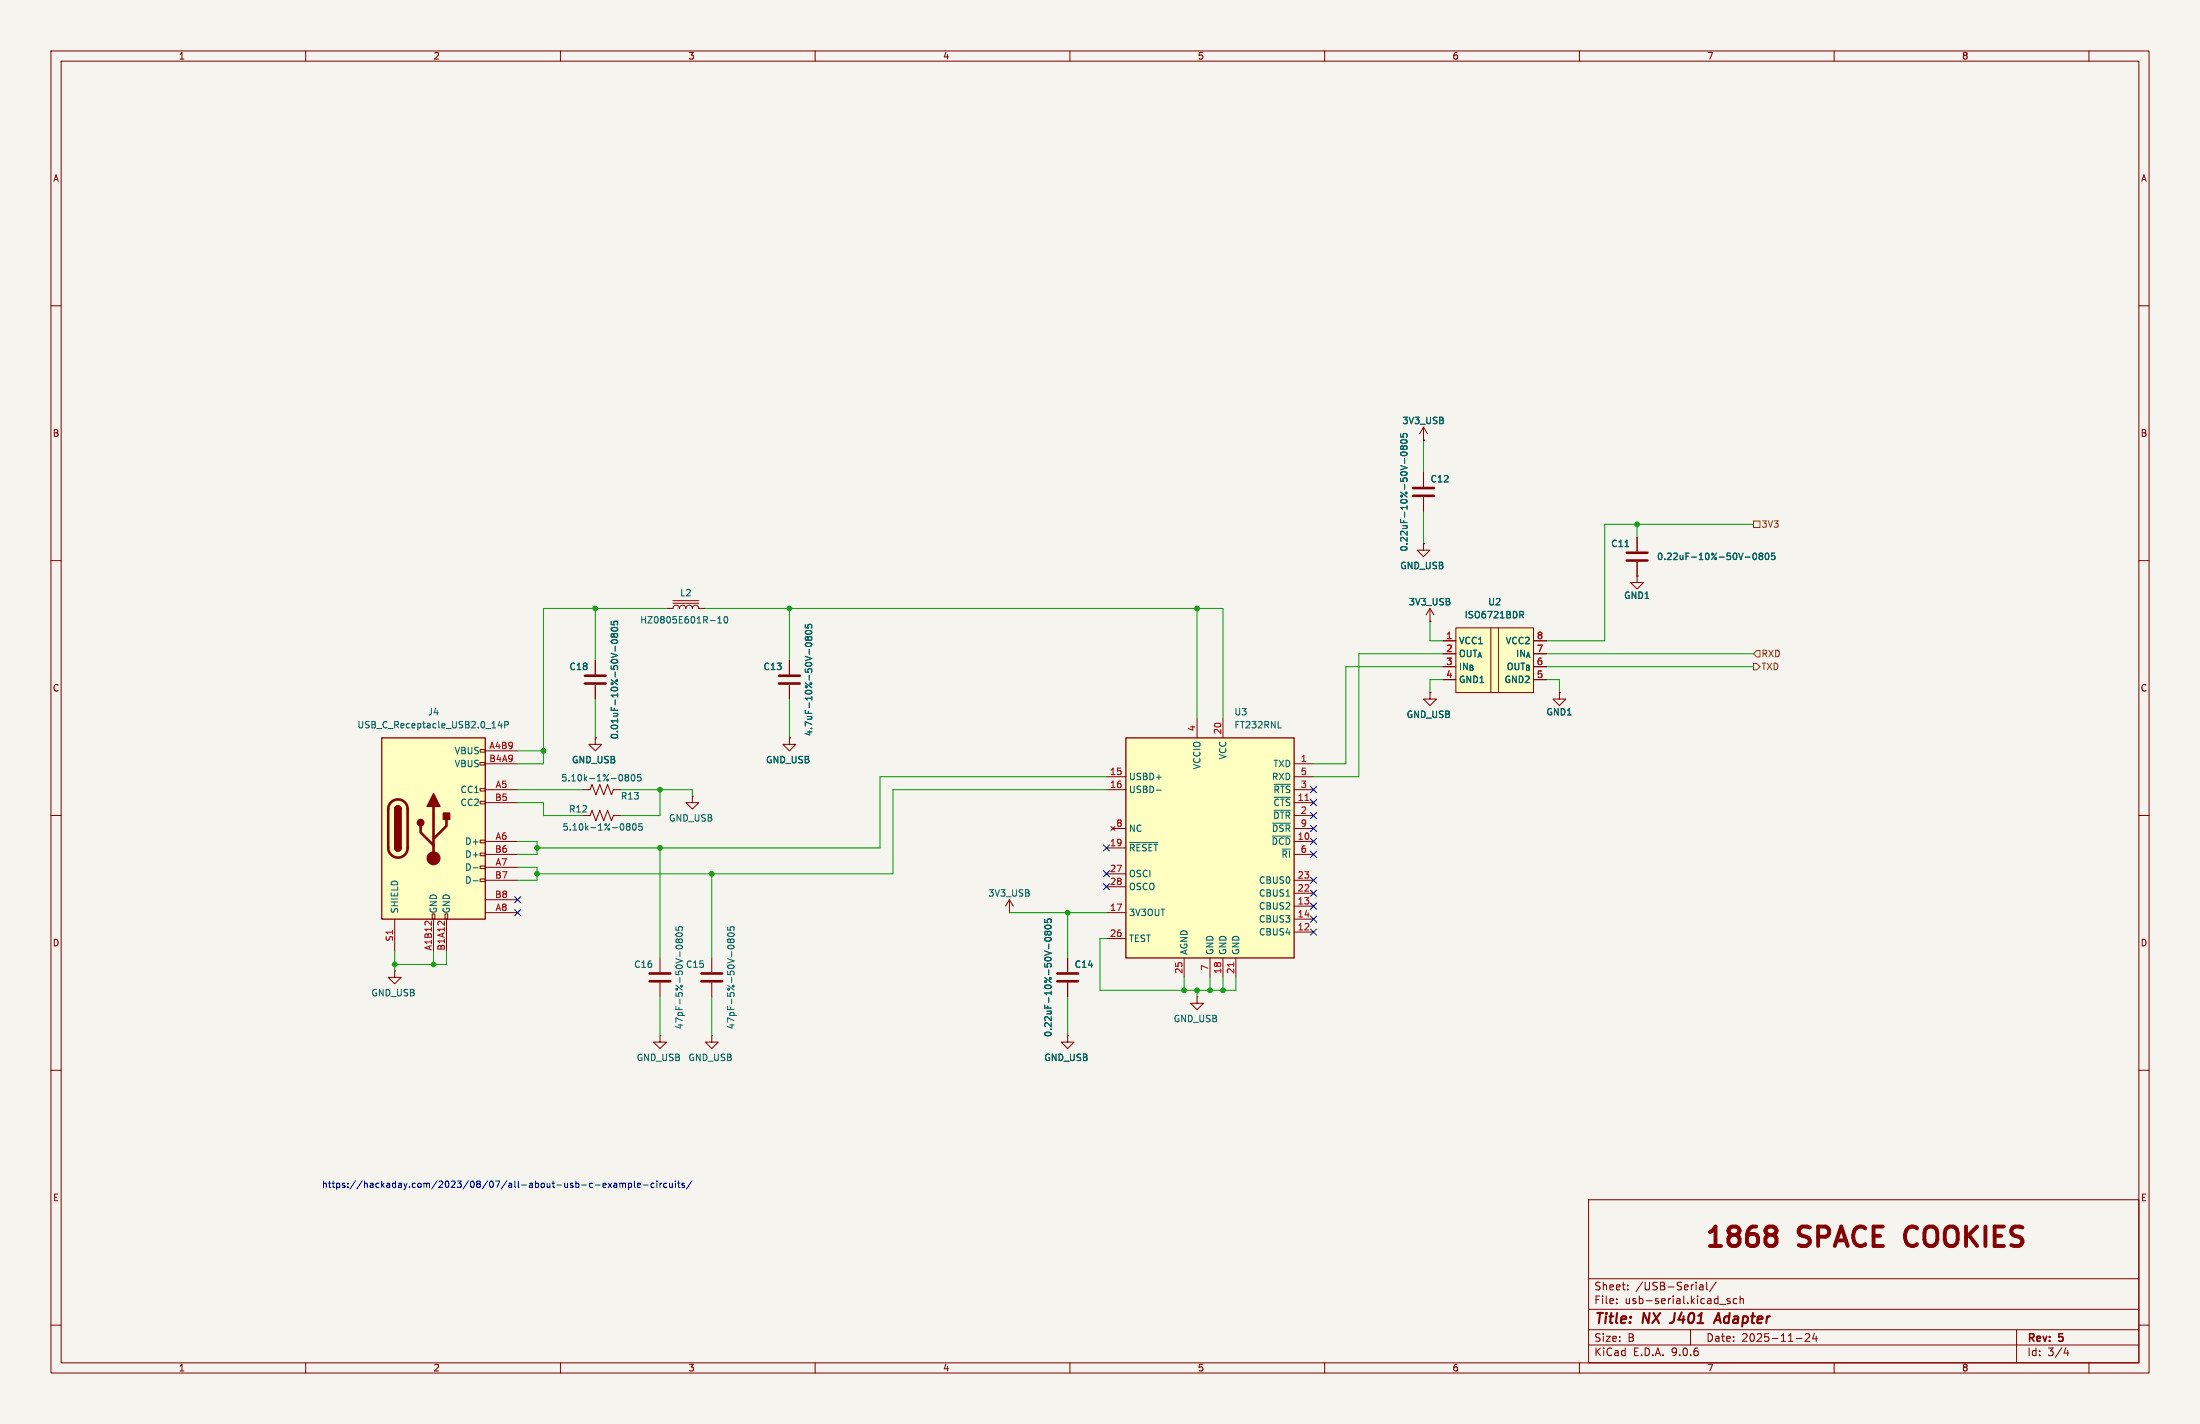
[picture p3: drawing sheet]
<svg xmlns="http://www.w3.org/2000/svg" width="432mm" height="279mm" viewBox="0 0 432 279" stroke-linecap="round" stroke-linejoin="round" font-family="sans-serif">
<path d="M0 0h431.8v279.4h-431.8z" fill="#f5f4ef" stroke="#f5f4ef" stroke-width=".2"/>
<g fill="none" stroke="#840000" stroke-width=".2">
<path d="M10 10h411.8v259.4h-411.8zM12 12h407.8v255.4h-407.8zM60 10v2M110 10v2M160 10v2M210 10v2M260 10v2M310 10v2M360 10v2M410 10v2M10 60h2M419.8 60h2"/>
<path d="M10 110h2M280.7 119.4l-.8 1.3M280.7 119.4l.7 1.3M280.7 119.4v2.5M419.8 110h2M280.7 135.9v1.3h1.2l-1.2 1.2-1.3-1.2h1.3M280.7 135.9h.1M280.7 121.9h.1M306.1 135.9v1.3h-1.3l1.3 1.2 1.2-1.2h-1.2M306.1 135.9h.1M10 160h2M419.8 160h2"/>
<path d="M234.9 195.6v1.3h1.3l-1.3 1.2-1.2-1.2h1.2M234.9 195.6h.1M10 210h2M139.7 203.2v1.3h1.3l-1.3 1.2-1.3-1.2h1.3M139.7 203.2h.1M419.8 210h2M311.8 235.4h108v32h-108zM10 260h2M311.8 256.9h108M311.8 250.9h108M317.3 255.6v.2M317.3 254.9v.1"/>
<path d="M319.5 252.9v.2M319.5 252.2v.1M333.6 252.2h.6l.1 .9M334.3 252.4l-.5 .1a.29 .29 0 0 0-.3 .3 .29 .29 0 0 0 .3 .3l.5-.1M335 251.6v1.3l.2 .2M336.8 251.5l-1.3 1.9M337.5 255.9h1.2M339.5 254.9l-.3-.1-.2 .2v.2l.5 .2v.3h-.5M340.9 254.9l-.4-.1-.3 .3 .1 .6h.6M341.5 254.9l.3-.1 .3 .1 .1 .9M341.5 254.3v1.5M419.8 260h2"/>
<path d="M60 267.4v2M110 267.4v2M160 267.4v2M210 267.4v2M260 267.4v2M310 267.4v2M311.8 263.9h108M311.8 260.9h108M331.8 260.9v3M352.5 262.6h1.2M354.3 261.8l.6-.1 .2 .1 .1 .3-.9 1.1h.9M356.1 261.6l-.3 1.1h.9"/>
<path d="M356.5 262.2v1M360 267.4v2M395.8 260.9v6.5M405.5 264.4l-.4 1.1h.9M405.8 265v1M410 267.4v2"/>
</g>
<path d="M328.2 259.5l-.5 .1M336.4 259.6l.9-2 .4 2M336.6 259h1" fill="none" stroke="#840000" stroke-width=".4"/>
<path d="M347.2 240.7h.8a.82 .82 0 0 1 .7 .8 .82 .82 0 0 1-.7 .8M347.2 242.3h.8M348 242.3l.5 .4 .2 .3v.7l-.4 .6-.3 .2h-.8M374.3 241.2a2.64 2.64 0 0 0 0 2.7" fill="none" stroke="#840000" stroke-width=".76"/>
<path d="M285.7 123.2h15.3v12.7h-15.3z" fill="#ffffc2"/>
<g fill="none" stroke="#840000" stroke-width=".2">
<path d="M279.4 86.4h.1M279.4 83.8v2.6M279.4 92.7v2.8M279.4 97.5v2.8M279.4 83.8l-.8 1.3M279.4 83.8l.8 1.3M279.4 106.7v1.3h1.3l-1.3 1.2-1.3-1.2h1.3M279.4 106.7h.1M321.3 113v1.3h-1.3l1.3 1.3 1.3-1.3h-1.3M321.3 113h.1M321.3 105.4v2.8M321.3 110.2v2.8"/>
<path d="M283.2 125.7h2.5M283.2 128.3h2.5M283.2 130.8h2.5M283.2 133.4h2.5M285.7 123.2h15.3v12.7h-15.3zM292.6 123.2v12.7M294.1 123.2v12.7M301 125.7h2.5M301 128.3h2.5M301 130.8h2.5M301 133.4h2.5"/>
</g>
<g fill="none" stroke="#006464" stroke-width=".2">
<path d="M274.9 85.1v.6l.6 .1-.1-.2v-.4l.2-.1h.4l.2 .2-.2 .5M275 88.9a.75 .75 0 0 1 1.2 .2 .72 .72 0 0 1-1.3-.1zM275 86.4a.69 .69 0 0 1 1.2 .3 .72 .72 0 0 1-1.3-.1zM275.4 87.7l-.2-.2-.3 .2v.3l.2 .2 .3-.2M275.4 87.7l.3-.2h.3l.2 .2-.1 .4-.2 .1-.3-.1-.2-.1M275.4 87.7v.3M298.3 120h.5l.2 .2-.1 .4h-.6M319 107.3h.7M344.2 108.6l.1-.1a.68 .68 0 0 1 .5 .7 .68 .68 0 0 1-.5 .6 .84 .84 0 0 1-.1-1.2zM345.5 109.1l-.3-.3 .3-.3h.2l.3 .3-.3 .3M345.5 109.1l-.3 .2 .1 .4 .2 .1 .4-.1 .1-.1v-.3l-.3-.2M345.5 109.1h.2"/>
<path d="M346.6 108.6l.2-.1a.68 .68 0 0 1 .4 .7 .68 .68 0 0 1-.4 .6 .84 .84 0 0 1-.2-1.2zM348.3 108.5h-.6v.6l.1-.1 .5 .1 .1 .2-.1 .4-.1 .1-.5-.1M298.6 120.6l.4 .6"/>
</g>
<path d="M277.4 95.8h4M277.4 97.3h4M319.3 108.5h4M319.3 110h4" fill="none" stroke="#840000" stroke-width=".51"/>
<path d="M221 144.8h33v43.2h-33z" fill="#ffffc2"/>
<path d="M221 144.8h33v43.2h-33z" fill="none" stroke="#840000" stroke-width=".25"/>
<g fill="none" stroke="#840000" stroke-width=".2">
<path d="M130.8 119.4l1.3-.1a.63 .63 0 0 1 .6-.6 .63 .63 0 0 1 .6 .7l.1-.1a.63 .63 0 0 1 .6-.6 .63 .63 0 0 1 .6 .7v-.1a.63 .63 0 0 1 .7-.6 .63 .63 0 0 1 .6 .7v-.1a.63 .63 0 0 1 .6-.6 .63 .63 0 0 1 .7 .7h1.2M132.1 118.4h5.1M132.1 117.9h5.1M116.8 129.5v2.8M116.8 134.4v2.8M154.9 129.5v2.8M154.9 134.4v2.8M114.3 154.9h1.5l.4-1 .8 2.1 .7-2.1 .8 2.1 .8-2.1 .7 2.1 .4-1.1h1.5M116.8 144.8v1.3h1.3l-1.3 1.2-1.2-1.2h1.2M116.8 144.8h.1M135.9 156.2v1.3h1.3l-1.3 1.3-1.3-1.3h1.3M135.9 156.2h.1"/>
<path d="M154.9 144.8v1.3h1.3l-1.3 1.2-1.2-1.2h1.2M154.9 144.8h.1M217.2 152.4h3.8M217.2 154.9h3.8M234.9 141v3.8M240 141v3.8M254 152.4h3.8M254 154.9h3.8M254 149.9h3.8M254 157.5h3.8M114.3 160h1.5l.4-1 .8 2 .7-2 .8 2 .8-2 .7 2 .4-1h1.5M198.1 179.1h.1"/>
<path d="M198.1 176.5l-.7 1.3M198.1 176.5l.8 1.3M198.1 176.5v2.6M217.2 166.4h3.8M217.2 171.5h3.8M217.2 174h3.8M217.2 179.1h3.8M218.1 162.2l.7 .7M218.4 162.6h2.6M218.8 162.2l-.7 .7M254 162.6h3.8M254 160h3.8"/>
<path d="M254 165.1h3.8M254 167.6h3.8M254 172.7h3.8M254 175.3h3.8M254 177.8h3.8M139.7 188v2.8M139.7 192.8v2.8M209.5 188v2.8M209.5 192.8v2.8M217.2 184.2h3.8M232.4 188v3.8M237.5 188v3.8"/>
<path d="M240 188v3.8M242.6 188v3.8M254 180.3h3.8M254 182.9h3.8M209.5 203.2v1.3h1.3l-1.3 1.2-1.2-1.2h1.2M209.5 203.2h.1"/>
</g>
<g fill="none" stroke="#006464" stroke-width=".2">
<path d="M120 122v.6h.6l-.2-.2 .1-.4 .2-.1 .4 .1 .1 .1-.1 .5M120 123.3a.75 .75 0 0 1 1.2 .2 .72 .72 0 0 1-1.2-.1zM120 125.7a.75 .75 0 0 1 1.2 .2 .72 .72 0 0 1-1.2-.1zM120.5 124.6l-.2-.3-.3 .3v.2l.2 .2 .3-.2M120.5 124.6l.2-.3 .4 .1 .1 .2v.3l-.2 .1h-.4l-.1-.2M120.5 124.6v.2M140.9 122.2h.7M140.9 121.3l.4-.3v1.2M142.2 121.1l.2-.1a.68 .68 0 0 1 .4 .6 .68 .68 0 0 1-.4 .6l-.3-.4zM158.1 122.6v.6h.6l-.2-.2 .1-.4 .2-.1 .4 .1 .1 .1-.1 .5M158.1 126.3a.75 .75 0 0 1 1.2 .2 .72 .72 0 0 1-1.2-.1zM158.1 123.9a.75 .75 0 0 1 1.2 .2 .72 .72 0 0 1-1.2-.1z"/>
<path d="M158.6 125.2l-.2-.3-.3 .3v.2l.2 .2 .3-.2M158.6 125.2l.2-.3h.3l.2 .3v.3l-.2 .1h-.4l-.1-.2M158.6 125.2v.2M122.9 152.5l-.2-.2 .2-.3h.3l.2 .2-.2 .3M122.9 152.5l-.2 .2v.4l.2 .1h.4l.1-.2v-.3l-.2-.2M122.9 152.5h.3M124.1 152h.1a.68 .68 0 0 1 .4 .6 .68 .68 0 0 1-.4 .6 .84 .84 0 0 1-.1-1.2zM125.8 152h-.6l-.1 .6 .2-.2 .4 .1 .1 .2v.4l-.2 .1-.5-.1M227 155h.9M250 159h3.3M250.1 153.9h3.2M250.1 156.4h3.2"/>
<path d="M250.9 142.8h.6M123.2 162.2l-.3-.3 .3-.3h.2l.3 .3-.3 .3M123.2 162.2l-.3 .2 .1 .4 .2 .1 .3-.1 .2-.2v-.2l-.3-.2M123.2 162.2h.2M124.3 161.7l.1-.1a.68 .68 0 0 1 .5 .7 .68 .68 0 0 1-.5 .6 .84 .84 0 0 1-.1-1.2zM126 161.6h-.6l-.1 .6 .2-.1 .5 .1 .1 .1-.1 .5-.2 .1-.5-.1M221.7 165.3h5.5M249.7 164.1h3.6M249.8 161.5h3.5M142.8 181.9v.6h.6l-.1-.1 .1-.5 .1-.1 .5 .1 .1 .2-.1 .4M142.9 183.2a.75 .75 0 0 1 1.2 .3 .72 .72 0 0 1-1.3-.2zM143.1 186.1l-.3-.2a.68 .68 0 0 1 .7-.5 .68 .68 0 0 1 .6 .5l-.3 .2"/>
<path d="M143.4 184.5l-.3-.3-.3 .3v.2l.3 .3 .3-.3M143.4 184.5l.2-.3h.2l.3 .3-.1 .3-.2 .2-.3-.1-.1-.2M143.4 184.5v.2M205 180.4v.6h.7l-.2-.1 .1-.5 .2-.1 .4 .1 .1 .2-.1 .4M205.1 181.7a.75 .75 0 0 1 1.2 .2 .72 .72 0 0 1-1.3-.1zM205.1 184.1a.75 .75 0 0 1 1.2 .3 .72 .72 0 0 1-1.3-.2zM205.6 183l-.2-.3-.4 .3v.2l.3 .3 .3-.3M205.6 183l.2-.3 .4 .1 .1 .2v.3l-.2 .2-.4-.1-.1-.2M205.6 183v.2"/>
</g>
<path d="M256.1 157.1h.8M242.2 188.9v.7" fill="none" stroke="#a90000" stroke-width=".2"/>
<path d="M114.8 132.6h4.1M114.8 134.1h4.1M152.9 132.6h4.1M152.9 134.1h4.1M137.7 191h4M137.7 192.5h4M207.5 191h4.1M207.5 192.5h4.1" fill="none" stroke="#840000" stroke-width=".51"/>
<path d="M74.9 144.8h20.3v35.5h-20.3z" fill="#ffffc2"/>
<g fill="none" stroke="#840000" stroke-width=".2">
<path d="M279.4 86.4h.1M279.4 92.7v2.8M279.4 97.5v2.8M279.4 106.7h.1M321.3 113h.1M321.3 105.4v2.8M321.3 110.2v2.8M116.8 129.5v2.8M116.8 134.4v2.8M154.9 129.5v2.8M154.9 134.4v2.8M280.7 135.9h.1"/>
<path d="M280.7 121.9h.1M283.2 125.7h2.5M283.2 128.3h2.5M283.2 130.8h2.5M283.2 133.4h2.5M301 125.7h2.5M301 128.3h2.5M301 130.8h2.5M301 133.4h2.5M306.1 135.9h.1M94.2 149.6h1v.5h-1zM94.2 147.1h1v.5h-1z"/>
<path d="M94.2 157.2h1v.5h-1zM94.2 154.7h1v.5h-1zM95.2 147.3h6.4M95.2 149.9h6.4M95.2 154.9h6.4M95.2 157.5h6.4M116.8 144.8h.1M154.9 144.8h.1M84.8 179.3h.5v1h-.5zM87.4 179.3h.5v1h-.5zM94.2 169.9h1v.5h-1zM94.2 172.5h1v.5h-1z"/>
<path d="M94.2 164.8h1v.6h-1zM94.2 167.4h1v.5h-1zM95.2 165.1h6.4M95.2 167.6h6.4M95.2 170.2h6.4M95.2 172.7h6.4M95.2 176.5h6.4M95.2 179.1h6.4M77.5 190.5v1.3h1.2l-1.2 1.2-1.3-1.2h1.3M77.5 190.5h.1M77.5 180.3v6.4M85.1 180.3v6.4"/>
<path d="M87.6 180.3v6.4M129.5 188v2.8M129.5 192.8v2.8M209.5 188v2.8M209.5 192.8v2.8M129.5 203.2v1.3h1.3l-1.3 1.2-1.2-1.2h1.2M129.5 203.2h.1M209.5 203.2h.1"/>
</g>
<path d="M74.9 144.8h20.3v35.5h-20.3zM77.5 158.8v-.1a.63 .63 0 0 1 .6-.6 .63 .63 0 0 1 .6 .7M77.5 166.4a.64 .64 0 0 0 .6 .6 .64 .64 0 0 0 .6-.6" fill="none" stroke="#840000" stroke-width=".25"/>
<path d="M76.8 157.4a1.9 1.9 0 0 1 2-.4 1.9 1.9 0 0 1 1.2 1.8v7.6a1.91 1.91 0 0 1-1.9 1.9 1.91 1.91 0 0 1-1.9-1.9v-7.8l.2-.6zM85.1 158.2v10.2M82.5 162.1v1.2l2.6 2.6M87.6 160.8v1.3l-2.5 2.5M127.5 191h4.1M127.5 192.5h4.1" fill="none" stroke="#840000" stroke-width=".51"/>
<g fill="#840000" stroke="#840000" stroke-width=".25">
<path d="M77.5 158.8h1.2v7.6h-1.2z"/>
<path d="M77.7 158.3a.64 .64 0 0 1 .6-.1 .64 .64 0 0 1 .4 .6h-1.2z"/>
<path d="M77.5 166.4h1.2a.63 .63 0 0 1-.6 .6 .63 .63 0 0 1-.6-.6z"/>
<path d="M85.1 155.7l1.3 2.5h-2.6z"/>
<path d="M87 159.5h1.3v1.3h-1.3z"/>
<circle cx="82.5" cy="161.4" r=".63"/>
</g>
<circle cx="85.1" cy="168.4" r="1.27" fill="#840000" stroke="#840000" stroke-width=".2"/>
<path d="M83.5 180.8h.4M84.7 180.8v.7M86.1 180.8h.4M87.2 180.8v.7" fill="none" stroke="#a90000" stroke-width=".2"/>
<g fill="none" stroke="#006464" stroke-width=".2">
<path d="M274.9 85.1v.6l.6 .1-.1-.2v-.4l.2-.1h.4l.2 .2-.2 .5M275 88.9a.75 .75 0 0 1 1.2 .2 .72 .72 0 0 1-1.3-.1zM275 86.4a.69 .69 0 0 1 1.2 .3 .72 .72 0 0 1-1.3-.1zM275.4 87.7l-.2-.2-.3 .2v.3l.2 .2 .3-.2M275.4 87.7l.3-.2h.3l.2 .2-.1 .4-.2 .1-.3-.1-.2-.1M275.4 87.7v.3M298.3 120h.5l.2 .2-.1 .4h-.6M319 107.3h.7M344.2 108.6l.1-.1a.68 .68 0 0 1 .5 .7 .68 .68 0 0 1-.5 .6 .84 .84 0 0 1-.1-1.2zM345.5 109.1l-.3-.3 .3-.3h.2l.3 .3-.3 .3M345.5 109.1l-.3 .2 .1 .4 .2 .1 .4-.1 .1-.1v-.3l-.3-.2M345.5 109.1h.2"/>
<path d="M346.6 108.6l.2-.1a.68 .68 0 0 1 .4 .7 .68 .68 0 0 1-.4 .6 .84 .84 0 0 1-.2-1.2zM348.3 108.5h-.6v.6l.1-.1 .5 .1 .1 .2-.1 .4-.1 .1-.5-.1M120 122v.6h.6l-.2-.2 .1-.4 .2-.1 .4 .1 .1 .1-.1 .5M120 123.3a.75 .75 0 0 1 1.2 .2 .72 .72 0 0 1-1.2-.1zM120 125.7a.75 .75 0 0 1 1.2 .2 .72 .72 0 0 1-1.2-.1zM120.5 124.6l-.2-.3-.3 .3v.2l.2 .2 .3-.2M120.5 124.6l.2-.3 .4 .1 .1 .2v.3l-.2 .1h-.4l-.1-.2M120.5 124.6v.2M158.1 122.6v.6h.6l-.2-.2 .1-.4 .2-.1 .4 .1 .1 .1-.1 .5M158.1 123.9a.75 .75 0 0 1 1.2 .2 .72 .72 0 0 1-1.2-.1zM158.1 126.3a.75 .75 0 0 1 1.2 .2 .72 .72 0 0 1-1.2-.1zM158.6 125.2l-.2-.3-.3 .3v.2l.2 .2 .3-.2"/>
<path d="M158.6 125.2l.2-.3h.3l.2 .3v.3l-.2 .1h-.4l-.1-.2M158.6 125.2v.2M298.6 120.6l.4 .6M98.1 141.5l-.3 .9h.8M98.4 142v.8M99.1 142.2h.6v-.5l-.6-.2v1.3M92.9 170.3h.9M92.9 172.8h.9M132.7 181.9v.6h.6l-.2-.1 .1-.5 .2-.1 .4 .1 .1 .2-.1 .4M132.7 183.2a.75 .75 0 0 1 1.2 .3 .72 .72 0 0 1-1.2-.2zM132.9 186.1l-.2-.2a.68 .68 0 0 1 .6-.5 .68 .68 0 0 1 .6 .5l-.2 .2M133.2 184.5l-.2-.3-.3 .3v.2l.2 .3 .3-.3"/>
<path d="M133.2 184.5l.2-.3h.3l.2 .3v.3l-.2 .2-.4-.1-.1-.2M133.2 184.5v.2M205 180.4v.6h.7l-.2-.1 .1-.5 .2-.1 .4 .1 .1 .2-.1 .4M205.1 181.7a.75 .75 0 0 1 1.2 .2 .72 .72 0 0 1-1.3-.1zM205.1 184.1a.75 .75 0 0 1 1.2 .3 .72 .72 0 0 1-1.3-.2zM205.6 183l-.2-.3-.4 .3v.2l.3 .3 .3-.3M205.6 183l.2-.3 .4 .1 .1 .2v.3l-.2 .2-.4-.1-.1-.2M205.6 183v.2"/>
</g>
<path d="M344.2 102.2h1.2v1.3h-1.2zM344.2 130.2h.6l.6 .6-.6 .6h-.6zM344.8 127.6h.6v1.3h-.6l-.6-.6z" fill="none" stroke="#725600" stroke-width=".2"/>
<g fill="none" stroke="#009600" stroke-width=".2">
<path d="M279.4 86.4v6.3M116.8 119.4v10.1M130.8 119.4h-24.1v30.5h-5.1M138.4 119.4h101.6v21.6M154.9 119.4v10.1M234.9 119.4v21.6M279.4 100.3v6.4M321.3 102.9v2.5M344.2 102.9h-29.2v22.8h-11.5M116.8 137.2v7.6M154.9 137.2v7.6M280.7 121.9v3.8h2.5"/>
<path d="M283.2 128.3h-16.5v24.1h-8.9M283.2 130.8h-19v19.1h-6.4M283.2 133.4h-2.5v2.5M303.5 133.4h2.6v2.5M303.5 128.3h40.7M303.5 130.8h40.7M101.6 157.5h5.1v2.5h7.6M101.6 154.9h12.7M101.6 147.3h5.1M121.9 154.9h14v1.3M129.5 154.9v5.1h-7.6M217.2 154.9h-41.9v16.6h-69.9"/>
<path d="M217.2 152.4h-44.5v14h-67.3M101.6 165.1h3.8v2.5h-3.8M101.6 170.2h3.8v2.5h-3.8M129.5 166.4v21.6M139.7 171.5v16.5M198.1 179.1h19.1M209.5 179.1v8.9M77.5 186.7v3.8M85.1 186.7v2.5M87.6 186.7v2.5h-10.1M129.5 195.6v7.6M139.7 195.6v7.6"/>
<path d="M209.5 195.6v7.6M217.2 184.2h-1.3v10.1h26.7v-2.5M232.4 191.8v2.5M234.9 194.3v1.3M237.5 191.8v2.5M240 191.8v2.5"/>
</g>
<g fill="none" stroke="#000084" stroke-width=".2">
<path d="M257.2 156.9l1.2 1.2M257.2 154.3l1.2 1.2M257.2 159.4l1.2 1.2M258.4 156.9l-1.2 1.2M258.4 154.3l-1.2 1.2M258.4 159.4l-1.2 1.2M101 175.9l1.2 1.2M101 178.5l1.2 1.2M102.2 175.9l-1.2 1.2M102.2 178.5l-1.2 1.2M216.6 170.8l1.2 1.3M216.6 165.8l1.2 1.2"/>
<path d="M216.6 173.4l1.2 1.2M217.8 170.8l-1.2 1.3M217.8 165.8l-1.2 1.2M217.8 173.4l-1.2 1.2M257.2 172.1l1.2 1.2M257.2 167l1.2 1.2M257.2 174.7l1.2 1.2M257.2 177.2l1.2 1.2M257.2 164.5l1.2 1.2M257.2 179.7l1.2 1.2M257.2 162l1.2 1.2M258.4 172.1l-1.2 1.2"/>
<path d="M258.4 167l-1.2 1.2M258.4 174.7l-1.2 1.2M258.4 177.2l-1.2 1.2M258.4 164.5l-1.2 1.2M258.4 179.7l-1.2 1.2M258.4 162l-1.2 1.2M257.2 182.3l1.2 1.2M258.4 182.3l-1.2 1.2"/>
</g>
<g fill="none" stroke="#0000c2" stroke-width=".2">
<path d="M115.8 232.9h.5M115.8 232.2h.5M116.8 232.5h1M118.3 232.6l.7-.2-.1-.2-.4-.1-.2 .2 .1 .6h.5M119.4 232.1l.6 .9M120 232.1l-.6 .9M120.5 232.2h.5l.1 .8M121.1 232.4l-.5 .1-.1 .2 .1 .3 .5-.1M121.7 232.3l.3-.2 .2 .2M121.7 232.1v.9M122.2 232.3l.2-.2 .3 .1 .1 .8M122.2 232.3v.7"/>
<path d="M123.4 232.2l.3-.1 .3 .3-.2 .5h-.4M123.4 232.1v1.3M124.5 231.7v1.1l.2 .2M125.1 232.6l.6-.2v-.2l-.4-.1-.2 .2 .1 .6h.5M126.3 232.5h.9M128.4 232.2l-.4-.1-.2 .3 .1 .5h.5M128.9 231.7v.1M128.9 232.1v.9M129.5 232.1v.9M129.9 232.1l-.4 .3M130.9 232.2l-.4-.1-.2 .3 .1 .5h.5M131.4 232.1l.1 .8h.5"/>
<path d="M132 232.1v.9M132.6 231.7v.1M132.6 232.1v.9M133 232.1h.5M133.2 231.7v1.1l.3 .2M134.3 232.2l-.3-.1-.2 .2 .1 .2 .4 .1v.3h-.5M135.8 231.7l-1.1 1.6"/>
</g>
<g fill="#009600" stroke="#009600" stroke-width=".2">
<circle cx="105.4" cy="171.5" r=".46"/>
<circle cx="85.1" cy="189.2" r=".46"/>
<circle cx="77.5" cy="189.2" r=".46"/>
<circle cx="234.9" cy="119.4" r=".46"/>
<circle cx="321.3" cy="102.9" r=".46"/>
<circle cx="232.4" cy="194.3" r=".46"/>
<circle cx="240" cy="194.3" r=".46"/>
<circle cx="234.9" cy="194.3" r=".46"/>
<circle cx="237.5" cy="194.3" r=".46"/>
<circle cx="209.5" cy="179.1" r=".46"/>
<circle cx="129.5" cy="154.9" r=".46"/>
<circle cx="116.8" cy="119.4" r=".46"/>
<circle cx="129.5" cy="166.4" r=".46"/>
<circle cx="106.7" cy="147.3" r=".46"/>
<circle cx="105.4" cy="166.4" r=".46"/>
<circle cx="139.7" cy="171.5" r=".46"/>
<circle cx="154.9" cy="119.4" r=".46"/>
</g>
<g font-size="5.3" fill="#840000">
<text x="334.4" y="245.8">1868</text>
<text x="353.3" y="245.8">SPACE</text>
<text x="375.7" y="245.8">COOKIES</text>
</g>
<g font-size="2.8" fill="#840000">
<text x="312.8" y="260.3">Title:</text>
<text x="322.5" y="260.3">NX</text>
<text x="328.8" y="260.3">J401</text>
<text x="338.3" y="260.3">Adapter</text>
</g>
<g font-size="2.1" fill="#840000">
<text x="312.8" y="256.1">File:</text>
<text x="312.8" y="253.4">Sheet:</text>
<text x="318.9" y="256.1">usb-serial.kicad_sch</text>
<text x="321" y="253.4">/USB-Serial/</text>
<text x="312.8" y="263.5">Size:</text>
<text x="319.5" y="263.5">B</text>
<text x="334.8" y="263.5">Date:</text>
<text x="341.8" y="263.5">2025-11-24</text>
<text x="397.8" y="263.7">Rev:</text>
<text x="404.2" y="263.7">5</text>
<text x="312.8" y="266.3">KiCad</text>
<text x="320.5" y="266.3">E.D.A.</text>
<text x="328.1" y="266.3">9.0.6</text>
<text x="397.8" y="266.3">Id:</text>
<text x="401.9" y="266.3">3/4</text>
</g>
<g font-size="1.8" fill="#840000">
<text x="35" y="11.9">1</text>
<text x="85" y="11.9">2</text>
<text x="135" y="11.9">3</text>
<text x="185" y="11.9">4</text>
<text x="235" y="11.9">5</text>
<text x="285" y="11.9">6</text>
<text x="335" y="11.9">7</text>
<text x="385" y="11.9">8</text>
<text x="10.3" y="35.9">A</text>
<text x="420.1" y="35.9">A</text>
<text x="10.3" y="85.9">B</text>
<text x="420.1" y="85.9">B</text>
<text x="10.3" y="135.9">C</text>
<text x="420.1" y="135.9">C</text>
<text x="10.3" y="185.9">D</text>
<text x="420.1" y="185.9">D</text>
<text x="10.3" y="235.9">E</text>
<text x="420.1" y="235.9">E</text>
<text x="35" y="269.3">1</text>
<text x="85" y="269.3">2</text>
<text x="135" y="269.3">3</text>
<text x="185" y="269.3">4</text>
<text x="235" y="269.3">5</text>
<text x="285" y="269.3">6</text>
<text x="335" y="269.3">7</text>
<text x="385" y="269.3">8</text>
</g>
<g font-size="1.8" fill="#006464">
<text x="275.2" y="83.4">3V3_USB</text>
<text x="280.7" y="94.8">C12</text>
<text x="316.1" y="107.5">C11</text>
<text x="274.7" y="111.9">GND_USB</text>
<text x="276.5" y="108.3" transform="rotate(-90 276.5 108.3)">0.22uF-10%-50V-0805</text>
<text x="325.1" y="110.1">0.22uF-10%-50V-0805</text>
<text x="133.4" y="117.2">L2</text>
<text x="276.4" y="119">3V3_USB</text>
<text x="292" y="119">U2</text>
<text x="318.7" y="117.7">GND1</text>
<text x="125.6" y="122.5">HZ0805E601R-10</text>
<text x="287.4" y="121.5">ISO6721BDR</text>
<text x="111.7" y="131.7">C18</text>
<text x="149.8" y="131.7">C13</text>
<text x="286.3" y="126.6">VCC1</text>
<text x="286.3" y="129.1">OUT_{A}</text>
<text x="286.3" y="131.7">IN_{B}</text>
<text x="295.4" y="126.6">VCC2</text>
<text x="295.6" y="131.7">OUT_{B}</text>
<text x="297.4" y="129.1">IN_{A}</text>
<text x="286.3" y="134.2">GND1</text>
<text x="295.2" y="134.2">GND2</text>
<text x="70.1" y="143.1">USB_C_Receptacle_USB2.0_14P</text>
<text x="83.9" y="140.6">J4</text>
<text x="242.2" y="143.1">FT232RNL</text>
<text x="242.2" y="140.6">U3</text>
<text x="276" y="141.1">GND_USB</text>
<text x="303.4" y="140.6">GND1</text>
<text x="89.1" y="148.2">VBUS</text>
<text x="112.2" y="150">GND_USB</text>
<text x="121.5" y="145.2" transform="rotate(-90 121.5 145.2)">0.01uF-10%-50V-0805</text>
<text x="150.3" y="150">GND_USB</text>
<text x="159.6" y="144.5" transform="rotate(-90 159.6 144.5)">4.7uF-10%-50V-0805</text>
<text x="240.9" y="149.1" transform="rotate(-90 240.9 149.1)">VCC</text>
<text x="89.1" y="150.7">VBUS</text>
<text x="90.3" y="155.8">CC1</text>
<text x="110.1" y="153.5">5.10k-1%-0805</text>
<text x="221.5" y="153.3">USBD+</text>
<text x="221.5" y="155.8">USBD-</text>
<text x="235.8" y="151.1" transform="rotate(-90 235.8 151.1)">VCCIO</text>
<text x="249.5" y="153.3">RXD</text>
<text x="249.8" y="150.7">TXD</text>
<text x="249.8" y="155.8">~{RTS}</text>
<text x="90.3" y="158.3">CC2</text>
<text x="111.6" y="159.6">R12</text>
<text x="121.8" y="157.1">R13</text>
<text x="131.2" y="161.4">GND_USB</text>
<text x="249.8" y="160.9">~{DTR}</text>
<text x="249.8" y="158.3">~{CTS}</text>
<text x="91.2" y="166">D+</text>
<text x="110.3" y="163.2">5.10k-1%-0805</text>
<text x="221.5" y="163.4">NC</text>
<text x="221.5" y="167.2">~{RESET}</text>
<text x="249.5" y="166">~{DCD}</text>
<text x="249.5" y="163.4">~{DSR}</text>
<text x="91.2" y="168.5">D+</text>
<text x="91.2" y="171">D-</text>
<text x="91.2" y="173.6">D-</text>
<text x="221.5" y="172.3">OSCI</text>
<text x="247" y="173.6">CBUS0</text>
<text x="251.4" y="168.5">~{RI}</text>
<text x="78.3" y="179.3" transform="rotate(-90 78.3 179.3)">SHIELD</text>
<text x="86" y="179.3" transform="rotate(-90 86 179.3)">GND</text>
<text x="88.5" y="179.3" transform="rotate(-90 88.5 179.3)">GND</text>
<text x="193.9" y="176.1">3V3_USB</text>
<text x="221.5" y="174.9">OSCO</text>
<text x="221.5" y="179.9">3V3OUT</text>
<text x="247" y="176.1">CBUS1</text>
<text x="247" y="178.7">CBUS2</text>
<text x="221.5" y="185">TEST</text>
<text x="247" y="181.2">CBUS3</text>
<text x="247" y="183.7">CBUS4</text>
<text x="124.4" y="190.1">C16</text>
<text x="134.5" y="190.1">C15</text>
<text x="210.8" y="190.1">C14</text>
<text x="233.3" y="187.5" transform="rotate(-90 233.3 187.5)">AGND</text>
<text x="238.4" y="187.5" transform="rotate(-90 238.4 187.5)">GND</text>
<text x="240.9" y="187.5" transform="rotate(-90 240.9 187.5)">GND</text>
<text x="243.4" y="187.5" transform="rotate(-90 243.4 187.5)">GND</text>
<text x="72.8" y="195.7">GND_USB</text>
<text x="134.2" y="202.1" transform="rotate(-90 134.2 202.1)">47pF-5%-50V-0805</text>
<text x="144.4" y="202.1" transform="rotate(-90 144.4 202.1)">47pF-5%-50V-0805</text>
<text x="206.6" y="203.6" transform="rotate(-90 206.6 203.6)">0.22uF-10%-50V-0805</text>
<text x="230.3" y="200.8">GND_USB</text>
<text x="124.9" y="208.4">GND_USB</text>
<text x="135" y="208.4">GND_USB</text>
<text x="204.9" y="208.4">GND_USB</text>
</g>
<g font-size="1.8" fill="#725600">
<text x="345.6" y="103.7">3V3</text>
<text x="345.6" y="129.1">RXD</text>
<text x="345.6" y="131.7">TXD</text>
</g>
<g font-size="1.8" fill="#a90000">
<text x="283.8" y="125.5">1</text>
<text x="301.6" y="125.5">8</text>
<text x="283.8" y="128">2</text>
<text x="283.8" y="130.6">3</text>
<text x="301.6" y="128">7</text>
<text x="301.6" y="130.6">6</text>
<text x="283.8" y="133.1">4</text>
<text x="301.6" y="133.1">5</text>
<text x="234.7" y="143.6" transform="rotate(-90 234.7 143.6)">4</text>
<text x="95.9" y="147.1">A4B9</text>
<text x="95.9" y="149.6">B4A9</text>
<text x="239.8" y="144.2" transform="rotate(-90 239.8 144.2)">20</text>
<text x="255.2" y="149.6">1</text>
<text x="97.2" y="154.7">A5</text>
<text x="217.8" y="152.1">15</text>
<text x="217.8" y="154.7">16</text>
<text x="255.2" y="152.1">5</text>
<text x="255.2" y="154.7">3</text>
<text x="97.1" y="157.2">B5</text>
<text x="254.6" y="157.2">11</text>
<text x="255.2" y="159.8">2</text>
<text x="97.1" y="167.4">B6</text>
<text x="97.2" y="164.8">A6</text>
<text x="217.8" y="166.1">19</text>
<text x="219" y="162.3">8</text>
<text x="254.6" y="164.8">10</text>
<text x="255.2" y="162.3">9</text>
<text x="255.2" y="167.4">6</text>
<text x="97.1" y="172.5">B7</text>
<text x="97.2" y="169.9">A7</text>
<text x="217.8" y="171.2">27</text>
<text x="217.8" y="173.7">28</text>
<text x="254.6" y="172.5">23</text>
<text x="97.1" y="176.3">B8</text>
<text x="97.2" y="178.8">A8</text>
<text x="217.8" y="178.8">17</text>
<text x="254.6" y="175">22</text>
<text x="254.6" y="177.5">13</text>
<text x="77.2" y="184.8" transform="rotate(-90 77.2 184.8)">S1</text>
<text x="217.8" y="183.9">26</text>
<text x="254.6" y="180.1">14</text>
<text x="254.6" y="182.6">12</text>
<text x="84.8" y="186.6" transform="rotate(-90 84.8 186.6)">A1B12</text>
<text x="87.4" y="186.6" transform="rotate(-90 87.4 186.6)">B1A12</text>
<text x="232.2" y="191.2" transform="rotate(-90 232.2 191.2)">25</text>
<text x="237.2" y="190.6" transform="rotate(-90 237.2 190.6)">7</text>
<text x="239.8" y="191.2" transform="rotate(-90 239.8 191.2)">18</text>
<text x="242.3" y="191.2" transform="rotate(-90 242.3 191.2)">21</text>
</g>
<text font-size="1.8" fill="#0000c2" x="63.1" y="233.3">https://hackaday.com/2023/08/07/all-about-usb-c-example-circuits/</text>
</svg>
